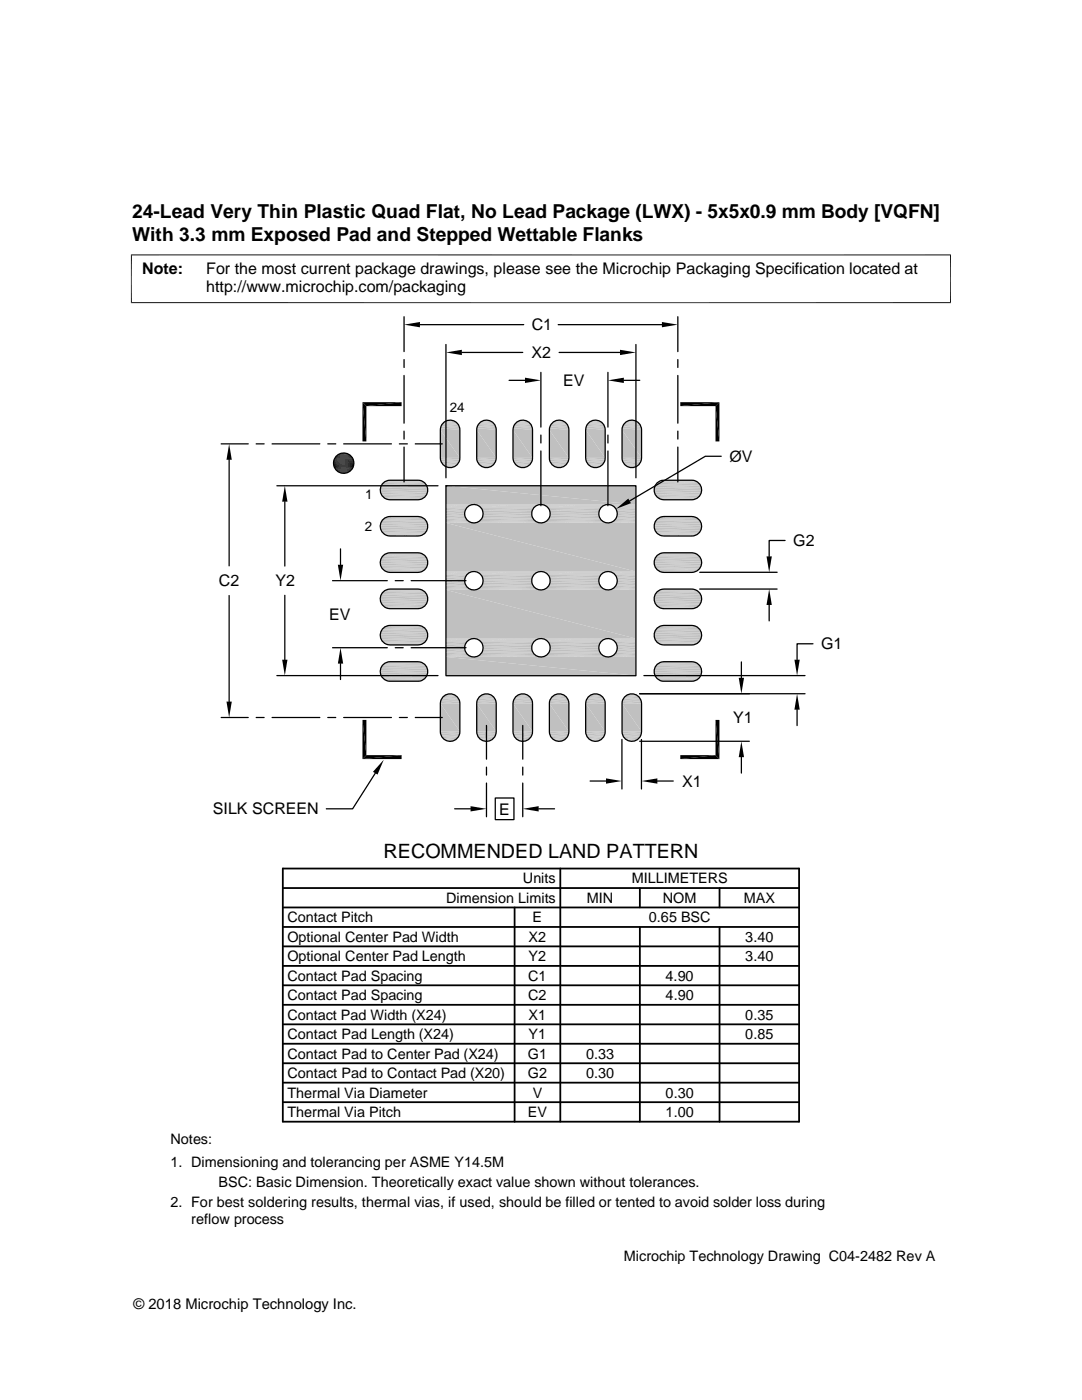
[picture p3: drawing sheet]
<svg xmlns="http://www.w3.org/2000/svg" width="216mm" height="279mm" viewBox="0 0 216 279" stroke-linecap="round" stroke-linejoin="round" font-family="sans-serif">
<g fill="#c0c0c0">
<path d="M125.5 83.9h1.1z"/>
<path d="M125.9 83.9h.7z"/>
<path d="M118.3 83.9h1z"/>
<path d="M118.6 83.9h.7z"/>
<path d="M111 83.9h1.1z"/>
<path d="M111.4 83.9h.7z"/>
<path d="M103.8 83.9h1z"/>
<path d="M104.1 83.9h.7z"/>
<path d="M96.5 83.9h1.1z"/>
<path d="M96.9 83.9h.7z"/>
<path d="M89.3 83.9h1z"/>
<path d="M89.6 83.9h.7z"/>
<path d="M125.2 84.1l.3-.2 1.4 .2z"/>
<path d="M125.5 83.9l1.4 .2z"/>
<path d="M117.9 84.1l.4-.2 1.4 .2z"/>
<path d="M118.3 83.9l1.4 .2z"/>
<path d="M110.7 84.1l.3-.2 1.4 .2z"/>
<path d="M111 83.9l1.4 .2z"/>
<path d="M103.4 84.1l.4-.2 1.4 .2z"/>
<path d="M103.8 83.9l1.4 .2z"/>
<path d="M96.2 84.1l.3-.2 1.4 .2z"/>
<path d="M96.5 83.9l1.4 .2z"/>
<path d="M88.9 84.1l.4-.2 1.4 .2z"/>
<path d="M89.3 83.9l1.4 .2z"/>
</g>
<path d="M88.6 84.1h2.4M95.9 84.1h2.3M103.1 84.1h2.4M110.4 84.1h2.3M117.6 84.1h2.4M124.9 84.1h2.3" fill="none" stroke="#c0c0c0" stroke-width=".2"/>
<path d="M88.4 84.4h2.8M95.6 84.4h2.9M102.9 84.4h2.8M110.1 84.4h2.9M117.4 84.4h2.8M124.6 84.4h2.9" fill="none" stroke="#c0c0c0" stroke-width=".25"/>
<path d="M88.2 84.6h3.3M95.4 84.6h3.3M102.7 84.6h3.3M109.9 84.6h3.3M117.2 84.6h3.3M124.4 84.6h3.3" fill="none" stroke="#c0c0c0" stroke-width=".28"/>
<path d="M88 84.9h3.6M95.3 84.9h3.6M102.5 84.9h3.6M109.7 84.9h3.7M117 84.9h3.6M124.2 84.9h3.7" fill="none" stroke="#c0c0c0" stroke-width=".32"/>
<path d="M87.9 85.6h3.9M87.9 85.3h3.8M95.1 85.6h3.9M95.1 85.3h3.9M102.4 85.6h3.9M102.4 85.3h3.8M109.6 85.6h3.9M109.6 85.3h3.9M116.9 85.6h3.9M116.9 85.3h3.8M124.1 85.6h3.9M124.1 85.3h3.9" fill="none" stroke="#c0c0c0" stroke-width=".36"/>
<g fill="#c0c0c0">
<path d="M124.1 85.8l3.9 5.6h-3.9z"/>
<path d="M124.1 85.8h3.9v5.6z"/>
<path d="M116.9 85.8l3.9 5.6h-3.9z"/>
<path d="M116.9 85.8h3.9v5.6z"/>
<path d="M109.6 85.8l3.9 5.6h-3.9z"/>
<path d="M109.6 85.8h3.9v5.6z"/>
<path d="M102.4 85.8l3.9 5.6h-3.9z"/>
<path d="M102.4 85.8h3.9v5.6z"/>
<path d="M95.1 85.8l3.9 5.6h-3.9z"/>
<path d="M95.1 85.8h3.9v5.6z"/>
<path d="M87.9 85.8l3.9 5.6h-3.9z"/>
<path d="M87.9 85.8h3.9v5.6z"/>
</g>
<path d="M87.9 91.6h3.9M95.1 91.6h3.9M102.4 91.6h3.9M109.6 91.6h3.9M116.9 91.6h3.9M124.1 91.6h3.9" fill="none" stroke="#c0c0c0" stroke-width=".36"/>
<path d="M87.9 91.9h3.8M95.1 91.9h3.9M102.4 91.9h3.8M109.6 91.9h3.9M116.9 91.9h3.8M124.1 91.9h3.9" fill="none" stroke="#c0c0c0" stroke-width=".34"/>
<path d="M88 92.2h3.6M95.2 92.2h3.7M102.5 92.2h3.6M109.7 92.2h3.7M117 92.2h3.6M124.2 92.2h3.7" fill="none" stroke="#c0c0c0" stroke-width=".32"/>
<path d="M88.2 92.5h3.3M95.4 92.5h3.3M102.7 92.5h3.3M109.9 92.5h3.3M117.2 92.5h3.3M124.4 92.5h3.3" fill="none" stroke="#c0c0c0" stroke-width=".3"/>
<path d="M88.4 92.8h2.8M95.6 92.8h2.9M102.9 92.8h2.8M110.1 92.8h2.9M117.4 92.8h2.8M124.6 92.8h2.9" fill="none" stroke="#c0c0c0" stroke-width=".23"/>
<path d="M88.6 93h2.4M95.9 93h2.3M103.1 93h2.4M110.4 93h2.3M117.6 93h2.4M124.9 93h2.3" fill="none" stroke="#c0c0c0" stroke-width=".2"/>
<g fill="#c0c0c0">
<path d="M125.2 93.1l1.4 .2h-1.1z"/>
<path d="M125.2 93.1h1.7l-.3 .2z"/>
<path d="M117.9 93.1l1.4 .2h-1z"/>
<path d="M117.9 93.1h1.8l-.4 .2z"/>
<path d="M110.7 93.1l1.4 .2h-1.1z"/>
<path d="M110.7 93.1h1.7l-.3 .2z"/>
<path d="M103.4 93.1l1.4 .2h-1z"/>
<path d="M103.4 93.1h1.8l-.4 .2z"/>
<path d="M96.2 93.1l1.4 .2h-1.1z"/>
<path d="M96.2 93.1h1.7l-.3 .2z"/>
<path d="M88.9 93.1l1.4 .2h-1z"/>
<path d="M88.9 93.1h1.8l-.4 .2z"/>
<path d="M125.5 93.3h.7z"/>
<path d="M125.5 93.3h1.1z"/>
<path d="M118.3 93.3h.7z"/>
<path d="M118.3 93.3h1z"/>
<path d="M111 93.3h.7z"/>
<path d="M111 93.3h1.1z"/>
<path d="M103.8 93.3h.7z"/>
<path d="M103.8 93.3h1z"/>
<path d="M96.5 93.3h.7z"/>
<path d="M96.5 93.3h1.1z"/>
<path d="M89.3 93.3h.7z"/>
<path d="M89.3 93.3h1z"/>
</g>
<g fill="none" stroke="#c0c0c0" stroke-width=".2">
<path d="M76.8 99.5h7.6M76.8 96h7.6M77.1 99.7h7M77.1 95.9h7M77.5 95.9h6.3M77.5 99.7h6.3M131.4 96h7.7M131.4 99.5h7.7M131.8 95.9h6.9M131.8 99.7h6.9M132.1 99.7h6.3M132.1 95.9h6.3"/>
<path d="M76.8 106.8h7.6M76.8 114h7.6M76.8 103.3h7.6M76.8 110.5h7.6M76.8 117.8h7.6M77.1 106.9h7M77.1 114.1h7M77.1 103.2h7M77.1 110.4h7M77.1 117.7h7M77.5 103.1h6.3M77.5 110.3h6.3"/>
<path d="M77.5 117.6h6.3M77.5 107h6.3M77.5 114.2h6.3M131.4 103.3h7.7M131.4 110.5h7.7M131.4 117.8h7.7M131.4 106.8h7.7M131.4 114h7.7M131.8 103.2h6.9M131.8 110.4h6.9M131.8 117.7h6.9M131.8 106.9h6.9"/>
<path d="M131.8 114.1h6.9M132.1 107h6.3M132.1 114.2h6.3M132.1 103.1h6.3M132.1 110.3h6.3M132.1 117.6h6.3M76.8 121.3h7.6M76.8 128.5h7.6M76.8 135.8h7.6M76.8 125h7.6M76.8 132.3h7.6M77.1 121.4h7"/>
<path d="M77.1 128.6h7M77.1 135.9h7M77.1 124.9h7M77.1 132.1h7M77.5 124.8h6.3M77.5 132.1h6.3M77.5 121.5h6.3M77.5 128.7h6.3M77.5 135.9h6.3M131.4 125h7.7M131.4 132.3h7.7M131.4 121.3h7.7"/>
<path d="M131.4 128.5h7.7M131.4 135.8h7.7M131.8 124.9h6.9M131.8 132.1h6.9M131.8 121.4h6.9M131.8 128.6h6.9M131.8 135.9h6.9M132.1 121.5h6.3M132.1 128.7h6.3M132.1 135.9h6.3M132.1 124.8h6.3M132.1 132.1h6.3"/>
</g>
<path d="M76.5 96.2h8.2M131.2 96.2h8.2M76.5 118h8.2M76.5 113.8h8.2M131.2 118h8.2M131.2 113.8h8.2M76.5 135.6h8.2M131.2 135.6h8.2" fill="none" stroke="#c0c0c0" stroke-width=".23"/>
<path d="M76.3 96.5h8.7M130.9 96.5h8.7M76.3 106.3h8.7M76.3 113.6h8.7M76.3 118.2h8.7M130.9 106.3h8.7M130.9 113.6h8.7M130.9 118.2h8.7M76.3 135.3h8.7M76.3 125.5h8.7M130.9 135.3h8.7M130.9 125.5h8.7" fill="none" stroke="#c0c0c0" stroke-width=".25"/>
<g fill="none" stroke="#c0c0c0" stroke-width=".32">
<path d="M76.1 96.8h9.1M130.7 96.8h9.1M75.9 113h9.4M75.9 118.8h9.4M76.1 118.5h9.1M76.1 106.1h9.1M76.1 113.3h9.1M130.6 118.8h9.3M130.6 113h9.3M130.7 106.1h9.1M130.7 113.3h9.1M130.7 118.5h9.1"/>
<path d="M76.1 125.7h9.1M76.1 135h9.1M130.7 135h9.1M130.7 125.7h9.1"/>
</g>
<g fill="none" stroke="#c0c0c0" stroke-width=".34">
<path d="M75.9 97.4h9.4M75.9 98.5h9.4M75.9 97.1h9.4M130.5 97.4h9.5M130.6 97.1h9.3M130.6 98.5h9.3M75.9 105.4h9.4M75.9 105.7h9.4M75.9 104.3h9.4M75.9 111.6h9.4M130.5 105.4h9.5M130.6 104.3h9.3"/>
<path d="M130.6 111.6h9.3M130.6 105.7h9.3M75.9 126.4h9.4M75.9 134.4h9.4M75.9 120.2h9.4M75.9 127.5h9.4M75.9 134.7h9.4M75.9 126.1h9.4M75.9 133.3h9.4M130.5 134.4h9.5M130.5 126.4h9.5M130.6 126.1h9.3"/>
<path d="M130.6 133.3h9.3M130.6 120.2h9.3M130.6 127.5h9.3M130.6 134.7h9.3"/>
</g>
<g fill="none" stroke="#c0c0c0" stroke-width=".36">
<path d="M75.9 97.8h9.4M75.9 98.1h9.4M130.5 97.8h9.5M130.5 98.1h9.5M75.9 104.7h9.4M75.9 111.9h9.4M75.9 119.2h9.4M75.9 105h9.4M75.9 112.3h9.4M75.9 112.6h9.4M75.9 119.5h9.4M75.9 119.9h9.4"/>
<path d="M130.5 105h9.5M130.5 112.3h9.5M130.5 112.6h9.5M130.5 119.5h9.5M130.5 119.9h9.5M130.5 104.7h9.5M130.5 111.9h9.5M130.5 119.2h9.5M75.9 133.7h9.4M75.9 126.8h9.4M75.9 127.1h9.4M75.9 134h9.4"/>
<path d="M130.5 126.8h9.5M130.5 127.1h9.5M130.5 134h9.5M130.5 133.7h9.5"/>
</g>
<path d="M76.1 98.8h9.1M130.7 98.8h9.1M76.1 104h9.1M76.1 111.3h9.1M130.7 104h9.1M130.7 111.3h9.1M76.1 133h9.1M76.1 120.5h9.1M76.1 127.8h9.1M130.7 120.5h9.1M130.7 127.8h9.1M130.7 133h9.1" fill="none" stroke="#c0c0c0" stroke-width=".3"/>
<path d="M76.3 99.1h8.7M130.9 99.1h8.7M76.3 103.7h8.7M76.3 111h8.7M130.9 103.7h8.7M130.9 111h8.7M76.3 120.8h8.7M76.3 128.1h8.7M76.3 132.7h8.7M130.9 120.8h8.7M130.9 128.1h8.7M130.9 132.7h8.7" fill="none" stroke="#c0c0c0" stroke-width=".28"/>
<g fill="none" stroke="#c0c0c0" stroke-width=".21">
<path d="M76.5 99.3h8.2M131.2 99.3h8.2M76.5 103.5h8.2M76.5 110.7h8.2M76.5 106.6h8.2M131.2 103.5h8.2M131.2 110.7h8.2M131.2 106.6h8.2M76.5 125.2h8.2M76.5 132.5h8.2M76.5 121.1h8.2M76.5 128.3h8.2"/>
<path d="M131.2 125.2h8.2M131.2 132.5h8.2M131.2 121.1h8.2M131.2 128.3h8.2"/>
</g>
<g fill="#c0c0c0">
<path d="M125.5 138.5h1.1z"/>
<path d="M125.9 138.5h.7z"/>
<path d="M118.3 138.5h1z"/>
<path d="M118.6 138.5h.7z"/>
<path d="M111 138.5h1.1z"/>
<path d="M111.4 138.5h.7z"/>
<path d="M103.8 138.5h1z"/>
<path d="M104.1 138.5h.7z"/>
<path d="M96.5 138.5h1.1z"/>
<path d="M96.9 138.5h.7z"/>
<path d="M89.3 138.5h1z"/>
<path d="M89.6 138.5h.7z"/>
<path d="M125.2 138.7l.3-.2 1.4 .2z"/>
<path d="M125.5 138.5h1.1l.3 .2z"/>
<path d="M117.9 138.7l.4-.2 1.4 .2z"/>
<path d="M118.3 138.5h1l.4 .2z"/>
<path d="M110.7 138.7l.3-.2 1.4 .2z"/>
<path d="M111 138.5h1.1l.3 .2z"/>
<path d="M103.4 138.7l.4-.2 1.4 .2z"/>
<path d="M103.8 138.5h1l.4 .2z"/>
<path d="M96.2 138.7l.3-.2 1.4 .2z"/>
<path d="M96.5 138.5h1.1l.3 .2z"/>
<path d="M88.9 138.7l.4-.2 1.4 .2z"/>
<path d="M89.3 138.5h1l.4 .2z"/>
</g>
<path d="M88.6 138.8h2.4M95.9 138.8h2.3M103.1 138.8h2.4M110.4 138.8h2.3M117.6 138.8h2.4M124.9 138.8h2.3" fill="none" stroke="#c0c0c0" stroke-width=".2"/>
<path d="M88.4 139h2.8M95.6 139h2.9M102.9 139h2.8M110.1 139h2.9M117.4 139h2.8M124.6 139h2.9" fill="none" stroke="#c0c0c0" stroke-width=".23"/>
<path d="M88.2 139.3h3.3M95.4 139.3h3.3M102.7 139.3h3.3M109.9 139.3h3.3M117.2 139.3h3.3M124.4 139.3h3.3" fill="none" stroke="#c0c0c0" stroke-width=".3"/>
<path d="M88 139.6h3.6M95.3 139.6h3.6M102.5 139.6h3.6M109.7 139.6h3.7M117 139.6h3.6M124.2 139.6h3.7" fill="none" stroke="#c0c0c0" stroke-width=".32"/>
<path d="M87.9 139.9h3.8M95.1 139.9h3.9M102.4 139.9h3.8M109.6 139.9h3.9M116.9 139.9h3.8M124.1 139.9h3.9" fill="none" stroke="#c0c0c0" stroke-width=".34"/>
<path d="M87.9 140.2h3.9M95.1 140.2h3.9M102.4 140.2h3.9M109.6 140.2h3.9M116.9 140.2h3.9M124.1 140.2h3.9" fill="none" stroke="#c0c0c0" stroke-width=".36"/>
<g fill="#c0c0c0">
<path d="M124.1 140.4l3.9 5.6h-3.9z"/>
<path d="M124.1 140.4h3.9v5.6z"/>
<path d="M116.9 140.4l3.9 5.6h-3.9z"/>
<path d="M116.9 140.4h3.9v5.6z"/>
<path d="M109.6 140.4l3.9 5.6h-3.9z"/>
<path d="M109.6 140.4h3.9v5.6z"/>
<path d="M102.4 140.4l3.9 5.6h-3.9z"/>
<path d="M102.4 140.4h3.9v5.6z"/>
<path d="M95.1 140.4l3.9 5.6h-3.9z"/>
<path d="M95.1 140.4h3.9v5.6z"/>
<path d="M87.9 140.4l3.9 5.6h-3.9z"/>
<path d="M87.9 140.4h3.9v5.6z"/>
</g>
<path d="M87.9 146.2h3.9M87.9 146.5h3.8M95.1 146.2h3.9M95.1 146.5h3.9M102.4 146.2h3.9M102.4 146.5h3.8M109.6 146.2h3.9M109.6 146.5h3.9M116.9 146.2h3.9M116.9 146.5h3.8M124.1 146.2h3.9M124.1 146.5h3.9" fill="none" stroke="#c0c0c0" stroke-width=".36"/>
<path d="M88 146.9h3.6M95.2 146.9h3.7M102.5 146.9h3.6M109.7 146.9h3.7M117 146.9h3.6M124.2 146.9h3.7" fill="none" stroke="#c0c0c0" stroke-width=".32"/>
<path d="M88.2 147.2h3.3M95.4 147.2h3.3M102.7 147.2h3.3M109.9 147.2h3.3M117.2 147.2h3.3M124.4 147.2h3.3" fill="none" stroke="#c0c0c0" stroke-width=".28"/>
<path d="M88.4 147.4h2.8M95.6 147.4h2.9M102.9 147.4h2.8M110.1 147.4h2.9M117.4 147.4h2.8M124.6 147.4h2.9" fill="none" stroke="#c0c0c0" stroke-width=".25"/>
<path d="M88.6 147.6h2.4M95.9 147.6h2.3M103.1 147.6h2.4M110.4 147.6h2.3M117.6 147.6h2.4M124.9 147.6h2.3" fill="none" stroke="#c0c0c0" stroke-width=".2"/>
<g fill="#c0c0c0">
<path d="M125.2 147.7l1.4 .2z"/>
<path d="M125.2 147.7h1.7l-.3 .2z"/>
<path d="M117.9 147.7l1.4 .2z"/>
<path d="M117.9 147.7h1.8l-.4 .2z"/>
<path d="M110.7 147.7l1.4 .2z"/>
<path d="M110.7 147.7h1.7l-.3 .2z"/>
<path d="M103.4 147.7l1.4 .2z"/>
<path d="M103.4 147.7h1.8l-.4 .2z"/>
<path d="M96.2 147.7l1.4 .2z"/>
<path d="M96.2 147.7h1.7l-.3 .2z"/>
<path d="M88.9 147.7l1.4 .2z"/>
<path d="M88.9 147.7h1.8l-.4 .2z"/>
<path d="M125.5 147.9h.7z"/>
<path d="M125.5 147.9h1.1z"/>
<path d="M118.3 147.9h.7z"/>
<path d="M118.3 147.9h1z"/>
<path d="M111 147.9h.7z"/>
<path d="M111 147.9h1.1z"/>
<path d="M103.8 147.9h.7z"/>
<path d="M103.8 147.9h1z"/>
<path d="M96.5 147.9h.7z"/>
<path d="M96.5 147.9h1.1z"/>
<path d="M89.3 147.9h.7z"/>
<path d="M89.3 147.9h1z"/>
<path d="M89 96.9l37.9 3.8h-37.9z"/>
<path d="M89 96.9h37.9v3.8z"/>
</g>
<g fill="none" stroke="#c0c0c0" stroke-width=".2">
<path d="M89 100.7h5.4M89 100.8h5M89 101h4.7M89 104.1h4.7M89 104.2h5M89 104.3h5.4M94.7 104.3h13.1M94.7 100.7h13.1M95.1 104.2h12.3M95.1 100.8h12.3M95.4 101h11.7M95.4 104.1h11.7"/>
<path d="M108.1 104.3h13.1M108.1 100.7h13.1M108.4 104.2h12.4M108.4 100.8h12.4M108.8 104.1h11.7M108.8 101h11.7M121.5 104.3h5.4M121.5 100.7h5.4M121.8 100.8h5.1M121.8 104.2h5.1M122.2 104.1h4.7M122.2 101h4.7"/>
</g>
<path d="M89 101.2h4.5M89 103.9h4.5M95.7 103.9h11.1M95.7 101.2h11.1M109.1 101.2h11.1M109.1 103.9h11.1M122.4 101.2h4.5M122.4 103.9h4.5" fill="none" stroke="#c0c0c0" stroke-width=".23"/>
<path d="M89 101.4h4.2M89 103.6h4.2M95.9 101.4h10.7M95.9 103.6h10.7M109.3 101.4h10.7M109.3 103.6h10.7M122.7 103.6h4.2M122.7 101.4h4.2" fill="none" stroke="#c0c0c0" stroke-width=".28"/>
<path d="M89 101.7h4M89 103.3h4M96.1 101.7h10.3M96.1 103.3h10.3M109.5 103.3h10.3M109.5 101.7h10.3M122.9 101.7h4M122.9 103.3h4" fill="none" stroke="#c0c0c0" stroke-width=".3"/>
<path d="M89 102h3.8M89 102.4h3.8M89 102.7h3.8M96.3 102h9.9M96.4 102.7h9.7M96.4 102.4h9.7M109.7 102h9.9M109.7 102.7h9.8M109.7 102.4h9.8M123 102h3.9M123.1 102.4h3.8M123.1 102.7h3.8" fill="none" stroke="#c0c0c0" stroke-width=".34"/>
<path d="M89 103h3.8M96.3 103h9.9M109.7 103h9.9M123 103h3.9" fill="none" stroke="#c0c0c0" stroke-width=".32"/>
<g fill="#c0c0c0">
<path d="M89 104.4l37.9 9.7h-37.9z"/>
<path d="M89 104.4h37.9v9.7z"/>
</g>
<g fill="none" stroke="#c0c0c0" stroke-width=".2">
<path d="M89 114.1h5.4M89 114.2h5M89 114.3h4.7M89 117.5h4.7M89 117.6h5M89 117.7h5.4M94.7 117.7h13.1M94.7 114.1h13.1M95.1 117.6h12.3M95.1 114.2h12.3M95.4 114.3h11.7M95.4 117.5h11.7"/>
<path d="M108.1 117.7h13.1M108.1 114.1h13.1M108.4 117.6h12.4M108.4 114.2h12.4M108.8 117.5h11.7M108.8 114.3h11.7M121.5 117.7h5.4M121.5 114.1h5.4M121.8 114.2h5.1M121.8 117.6h5.1M122.2 117.5h4.7M122.2 114.3h4.7"/>
</g>
<path d="M89 114.5h4.5M89 117.3h4.5M95.7 117.3h11.1M95.7 114.5h11.1M109.1 114.5h11.1M109.1 117.3h11.1M122.4 114.5h4.5M122.4 117.3h4.5" fill="none" stroke="#c0c0c0" stroke-width=".23"/>
<path d="M89 114.8h4.2M89 117h4.2M95.9 114.8h10.7M95.9 117h10.7M109.3 114.8h10.7M109.3 117h10.7M122.7 117h4.2M122.7 114.8h4.2" fill="none" stroke="#c0c0c0" stroke-width=".28"/>
<path d="M89 115.1h4M89 116.7h4M96.1 115.1h10.3M96.1 116.7h10.3M109.5 116.7h10.3M109.5 115.1h10.3M122.9 115.1h4M122.9 116.7h4" fill="none" stroke="#c0c0c0" stroke-width=".3"/>
<path d="M89 115.4h3.8M89 116.1h3.8M89 116.4h3.8M96.3 116.4h9.9M96.3 115.4h9.9M96.4 116.1h9.7M109.7 115.4h9.9M109.7 116.4h9.9M109.7 116.1h9.8M123 116.4h3.9M123 115.4h3.9M123.1 116.1h3.8" fill="none" stroke="#c0c0c0" stroke-width=".34"/>
<path d="M89 115.7h3.8M96.4 115.7h9.7M109.7 115.7h9.8M123.1 115.7h3.8" fill="none" stroke="#c0c0c0" stroke-width=".32"/>
<g fill="#c0c0c0">
<path d="M89 117.7l37.9 9.7h-37.9z"/>
<path d="M89 117.7h37.9v9.7z"/>
</g>
<g fill="none" stroke="#c0c0c0" stroke-width=".2">
<path d="M89 127.5h5.4M89 127.6h5M89 127.7h4.7M89 130.8h4.7M89 131h5M89 131.1h5.4M94.7 131.1h13.1M94.7 127.5h13.1M95.1 131h12.3M95.1 127.6h12.3M95.4 127.7h11.7M95.4 130.8h11.7"/>
<path d="M108.1 131.1h13.1M108.1 127.5h13.1M108.4 131h12.4M108.4 127.6h12.4M108.8 130.8h11.7M108.8 127.7h11.7M121.5 131.1h5.4M121.5 127.5h5.4M121.8 127.6h5.1M121.8 131h5.1M122.2 130.8h4.7M122.2 127.7h4.7"/>
</g>
<path d="M89 127.9h4.5M89 130.6h4.5M95.7 130.6h11.1M95.7 127.9h11.1M109.1 127.9h11.1M109.1 130.6h11.1M122.4 127.9h4.5M122.4 130.6h4.5" fill="none" stroke="#c0c0c0" stroke-width=".23"/>
<path d="M89 128.2h4.2M89 130.4h4.2M95.9 128.2h10.7M95.9 130.4h10.7M109.3 128.2h10.7M109.3 130.4h10.7M122.7 130.4h4.2M122.7 128.2h4.2" fill="none" stroke="#c0c0c0" stroke-width=".28"/>
<path d="M89 128.5h4M89 130.1h4M96.1 128.5h10.3M96.1 130.1h10.3M109.5 130.1h10.3M109.5 128.5h10.3M122.9 128.5h4M122.9 130.1h4" fill="none" stroke="#c0c0c0" stroke-width=".3"/>
<path d="M89 128.8h3.8M96.3 128.8h9.9M109.7 128.8h9.9M123 128.8h3.9" fill="none" stroke="#c0c0c0" stroke-width=".32"/>
<path d="M89 129.1h3.8M89 129.4h3.8M89 129.8h3.8M96.3 129.8h9.9M96.4 129.4h9.7M96.4 129.1h9.7M109.7 129.8h9.9M109.7 129.4h9.8M109.7 129.1h9.8M123 129.8h3.9M123.1 129.1h3.8M123.1 129.4h3.8" fill="none" stroke="#c0c0c0" stroke-width=".34"/>
<g fill="#c0c0c0">
<path d="M89 131.1l37.9 3.8h-37.9z"/>
<path d="M89 131.1h37.9v3.8z"/>
</g>
<g fill="none" stroke="#000" stroke-width=".25">
<path d="M80.6 63.2v7M80.6 71.8v1.5M80.6 74.9v9.6M83.8 64.8h20.7M89 68.7v26.7M92.2 70.3h12.1M101.6 75.9h3.2M107.9 74.3v10.9M111.4 64.8h20.7M111.6 70.3h12.1M121.3 74.3v10.9M124.5 75.9h3.2"/>
<path d="M126.9 68.7v26.7M135.3 63.2v7M135.3 71.8v1.5M135.3 74.9v9.6M44.1 88.6h5.4M45.7 91.8v21.1M51.1 88.6h1.6M54.3 88.6h9.5M55.2 96.9h32.2M65.4 88.6h1.6M68.6 88.6h9.5M76.6 96.2l1.2-.4h5.6a1.95 1.95 0 0 1 1.9 2 1.95 1.95 0 0 1-1.9 1.9h-5.6a1.95 1.95 0 0 1-1.8-1.3 1.95 1.95 0 0 1 .6-2.2z"/>
<path d="M79.7 88.6h1.6M80.6 86v1.6M80.6 89.2v7M82.9 88.6h5.3M88.4 84.5a1.95 1.95 0 0 1 2.1-.5 1.95 1.95 0 0 1 1.3 1.8v5.6a1.95 1.95 0 0 1-2 1.9 1.95 1.95 0 0 1-1.9-1.9v-5.6l.1-.8zM89 96.9h37.9v38h-37.9zM89 96.9h.1M95.6 84.5a1.95 1.95 0 0 1 2.2-.5 1.95 1.95 0 0 1 1.2 1.8v5.6a1.95 1.95 0 0 1-1.9 1.9 1.95 1.95 0 0 1-2-1.9v-6zM102.9 84.5a1.95 1.95 0 0 1 2.1-.5 1.95 1.95 0 0 1 1.3 1.8v5.6a1.95 1.95 0 0 1-2 1.9 1.95 1.95 0 0 1-1.9-1.9v-5.6l.1-.8zM107.9 86.8v1.6M107.9 90v10.9M110.1 84.5a1.95 1.95 0 0 1 2.2-.5 1.95 1.95 0 0 1 1.2 1.8v5.6a1.95 1.95 0 0 1-1.9 1.9 1.95 1.95 0 0 1-2-1.9v-6z"/>
<path d="M117.4 84.5a1.95 1.95 0 0 1 2.1-.5 1.95 1.95 0 0 1 1.3 1.8v5.6a1.95 1.95 0 0 1-2 1.9 1.95 1.95 0 0 1-1.9-1.9v-5.6l.1-.8zM121.3 86.8v1.6M121.3 90v10.9M124.6 84.5a1.95 1.95 0 0 1 2.2-.5 1.95 1.95 0 0 1 1.2 1.8v5.6a1.95 1.95 0 0 1-1.9 1.9 1.95 1.95 0 0 1-2-1.9v-6zM131 96.5l1.1-.6 5.9-.1a1.95 1.95 0 0 1 2 2 1.95 1.95 0 0 1-2 1.9h-5.5a1.95 1.95 0 0 1-1.8-1.1 1.95 1.95 0 0 1 .3-2.1zM135.3 86v1.6M135.3 89.2v7M143.9 91.1h-3.2l-15.1 8.9M45.7 118.9v21.1M56.8 100.1v12.9M56.8 118.8v12.9M66.4 115.9h10.9"/>
<path d="M67.9 109.5v3.2M76.6 110.7l1.2-.4h5.6a1.96 1.96 0 0 1 2 2 1.96 1.96 0 0 1-2 1.9h-5.6a1.96 1.96 0 0 1-1.8-1.3 1.96 1.96 0 0 1 .6-2.2zM76.6 118l1.2-.4h5.6a1.96 1.96 0 0 1 1.9 1.9 1.96 1.96 0 0 1-1.9 2h-5.6a1.95 1.95 0 0 1-1.8-1.3 1.95 1.95 0 0 1 .6-2.2zM76.6 103.5l1.2-.4h5.6a1.95 1.95 0 0 1 1.9 1.9 1.95 1.95 0 0 1-1.9 2h-5.6a1.95 1.95 0 0 1-1.8-1.3 1.95 1.95 0 0 1 .6-2.2zM78.9 115.9h1.6M82 115.9h11M131 118.2l.5-.4 1-.2h5.5a1.96 1.96 0 0 1 2 1.9 1.96 1.96 0 0 1-2 2h-5.5a1.96 1.96 0 0 1-1.8-1.2 1.96 1.96 0 0 1 .3-2.1zM131 111l.5-.4 1-.3h5.5a1.96 1.96 0 0 1 2 2 1.96 1.96 0 0 1-2 1.9h-5.5a1.96 1.96 0 0 1-1.8-1.1 1.96 1.96 0 0 1 .3-2.1zM131 103.7l.5-.3 1-.3h5.5a1.95 1.95 0 0 1 2 1.9 1.95 1.95 0 0 1-2 2h-5.5a1.95 1.95 0 0 1-1.8-1.2 1.95 1.95 0 0 1 .3-2.1zM139.6 117.6h15.5M139.6 114.2h15.5M156.7 107.9h-3.2v3.1"/>
<path d="M55.2 134.8h32.2M66.4 129.3h10.9M67.9 132.4v3.2M76.6 125.2l1.2-.4h5.6a1.95 1.95 0 0 1 1.9 2 1.95 1.95 0 0 1-1.9 1.9h-5.6a1.95 1.95 0 0 1-1.8-1.3 1.95 1.95 0 0 1 .6-2.2zM76.6 132.5l1.2-.4h5.6a1.95 1.95 0 0 1 1.9 1.9 1.95 1.95 0 0 1-1.9 2h-5.6a1.94 1.94 0 0 1-1.8-1.4 1.94 1.94 0 0 1 .6-2.1zM78.9 129.3h1.6M82 129.3h11M88.5 139a1.95 1.95 0 0 1 2.1-.4 1.95 1.95 0 0 1 1.2 1.8v5.6a1.95 1.95 0 0 1-2 2 1.95 1.95 0 0 1-1.9-2v-5.6l.2-1zM95.8 139a1.95 1.95 0 0 1 2.1-.4 1.95 1.95 0 0 1 1.1 1.8v5.6a1.95 1.95 0 0 1-1.9 2 1.95 1.95 0 0 1-2-2v-6zM103 139a1.95 1.95 0 0 1 2.1-.4 1.95 1.95 0 0 1 1.2 1.8v5.6a1.95 1.95 0 0 1-2 2 1.95 1.95 0 0 1-1.9-2v-5.6l.2-1zM110.3 139a1.95 1.95 0 0 1 2.1-.4 1.95 1.95 0 0 1 1.1 1.8v5.6a1.95 1.95 0 0 1-1.9 2 1.95 1.95 0 0 1-2-2v-6zM117.5 139a1.95 1.95 0 0 1 2.1-.4 1.95 1.95 0 0 1 1.2 1.8v5.6a1.95 1.95 0 0 1-2 2 1.95 1.95 0 0 1-1.9-2v-5.6l.2-1z"/>
<path d="M124.8 139a1.95 1.95 0 0 1 2.1-.4 1.95 1.95 0 0 1 1.1 1.8v5.6a1.95 1.95 0 0 1-1.9 2 1.95 1.95 0 0 1-2-2v-6zM127.6 138.5h33M128.5 134.8h32.1M131 132.7l.5-.4 1-.2h5.5a1.95 1.95 0 0 1 2 1.9 1.95 1.95 0 0 1-2 2h-5.5a1.95 1.95 0 0 1-1.8-1.2 1.95 1.95 0 0 1 .3-2.1zM131 125.5l.5-.4 1-.3h5.5a1.95 1.95 0 0 1 2 2 1.95 1.95 0 0 1-2 1.9h-5.5a1.95 1.95 0 0 1-1.8-1.1 1.95 1.95 0 0 1 .3-2.1zM147.9 132.1v3.2M153.5 120.7v3.2M162.2 128.5h-3.2v3.2M44.1 143.2h5.4M51.1 143.2h1.6M54.3 143.2h9.5M65.4 143.2h1.6"/>
<path d="M68.6 143.2h9.5M74.9 154.3l-4.5 7.1h-5.3M79.7 143.2h1.6M82.9 143.2h5.3M97.1 144.8v6.7M97.1 153.1v1.6M97.1 156.3v6.7M98.8 159.3h3.8v4.3h-3.8zM104.3 144.8v6.7M104.3 153.1v1.6M104.3 156.3v6.7M117.8 155.9h3.1"/>
<path d="M124.1 147.6v9.9M127.6 147.9h21.9M128 147.6v9.9M131.2 155.9h3.1M147.9 151.1v3.2M159 141.6v3.2M90.7 161.4h3.2M107.5 161.4h3.2"/>
<circle cx="68.6" cy="92.4" r="2.03"/>
<circle cx="94.6" cy="115.9" r="1.84"/>
<circle cx="94.6" cy="102.5" r="1.84"/>
<circle cx="107.9" cy="115.9" r="1.84"/>
<circle cx="107.9" cy="102.5" r="1.84"/>
<circle cx="121.3" cy="115.9" r="1.85"/>
<circle cx="121.3" cy="102.5" r="1.85"/>
<circle cx="94.6" cy="129.3" r="1.84"/>
<circle cx="107.9" cy="129.3" r="1.84"/>
<circle cx="121.3" cy="129.3" r="1.85"/>
</g>
<g fill="none" stroke="#000" stroke-width=".36">
<path d="M56.4 177.2h103M56.4 173.3h103v50.6h-103zM111.8 173.3v50.6M127.7 177.2v3.9M143.6 177.2v3.9M56.4 181.1h103M56.4 188.9h103M56.4 185h103M56.4 192.8h103M56.4 196.6h103M102.7 181.1v42.8M127.7 185v38.9"/>
<path d="M143.6 185v38.9M56.4 200.5h103M56.4 204.4h103M56.4 216.1h103M56.4 208.3h103M56.4 220h103M56.4 212.2h103"/>
</g>
<g fill="#000">
<path d="M80.6 64.8l3.2-.5v1zM89 70.3l3.2-.5v1.1zM104.8 75.4l3.1 .5-3.1 .5zM123.7 69.8l3.2 .5-3.2 .6zM121.3 75.9l3.2-.5v1zM132.1 64.3l3.2 .5-3.2 .5zM45.7 88.6l.5 3.2h-1zM67.6 94.2l1.8 .1zM67.8 90.6l1.8 .1zM67.8 94.3l1.4 .1zM67.8 94.3h1.6zM67.8 90.6h1.6z"/>
<path d="M67.9 90.5l1.5 .1zM67.9 94.4h1.2zM67.9 94.4h1.3zM67.9 90.5h1.3zM68.1 90.5h1.1zM68.1 94.4h.7zM68.1 94.4h1zM68.1 90.5h1zM68.3 90.4l.8 .1zM68.3 94.4h.5zM68.3 90.4h.5zM72.3 80.3l.8 7.8h-.8z"/>
<path d="M72.3 80.3h7.8l-7 .7zM72.3 80.3l.8 .7v7.1zM73.1 81l7-.7v.7zM122.9 101.6l2.5-2.1 .5 .9zM135.7 80.3h7.9l-7.9 .7zM135.7 81l7.9-.7-.8 .7zM142.8 81l.8 7.1h-.8zM142.8 81l.8-.7v7.8zM56.8 96.9l.6 3.2h-1.1zM67.4 112.7h1.1l-.6 3.2zM153 111h1l-.5 3.2zM56.3 131.7h1.1l-.6 3.1z"/>
<path d="M67.9 129.3l.6 3.1h-1.1zM147.4 135.3h1.1l-.6 3.2zM153.5 117.6l.5 3.1h-1zM158.5 131.7h1.1l-.6 3.1zM45.2 140h1l-.5 3.2zM72.3 143.7l.8 7-.8 .8zM72.3 143.7h.8v7zM76.6 151.6l-1.3 3-.9-.6zM72.3 151.5l7.8-.8v.8zM73.1 150.7h7l-7.8 .8zM120.9 155.3l3.2 .6-3.2 .5zM128 155.9l3.2-.6v1.1z"/>
<path d="M142.8 143.7l.8 7.8-.8-.8zM135.7 150.7h7.1l-7.1 .8zM142.8 143.7h.8v7.8zM135.7 151.5l7.1-.8 .8 .8zM147.9 147.9l.6 3.2h-1.1zM159 138.5l.6 3.1h-1.1zM93.9 160.9l3.2 .5-3.2 .5zM104.3 161.4l3.2-.5v1z"/>
</g>
<g fill="none" stroke="#000" stroke-width=".2">
<path d="M26.1 50.9h163.7M26.2 50.8v9.7M189.7 50.8v9.7M26.1 60.4h163.7M66.6 92.1h4M66.6 92.3h4M66.6 92.5h4M66.6 92.7h4M66.6 92.9h4M66.6 92h4M66.6 91.8h3.9M66.6 93.1h3.9"/>
<path d="M66.7 93.3h3.8M66.7 91.6h3.8M66.8 93.5h3.6M66.8 91.4h3.6M66.9 91.3h3.4M66.9 93.6h3.4M67 93.8h3.2M67 91.1h3.2M67.1 93.9h3M67.1 91h3M67.2 94h2.7M67.2 90.8h2.7"/>
<path d="M67.4 90.7h2.4M67.4 94.1h2.4M67.6 90.6h2M67.6 94.2h2"/>
</g>
<text font-size="3.9" x="76.5" y="171.1">RECOMMENDED LAND PATTERN</text>
<g font-size="3.8">
<text x="26.4" y="43.5">24-Lead Very Thin Plastic Quad Flat, No Lead Package (LWX) - 5x5x0.9 mm Body [VQFN]</text>
<text x="26.4" y="48">With 3.3 mm Exposed Pad and Stepped Wettable Flanks</text>
</g>
<g font-size="3.2">
<text x="28.4" y="54.6">Note:</text>
<text x="41.1" y="58.3">http://www.microchip.com/packaging</text>
<text x="41.1" y="54.6">For the most current package drawings, please see the Microchip Packaging Specification located at</text>
<text x="106.1" y="65.9">C1</text>
<text x="106.1" y="71.5">X2</text>
<text x="112.4" y="77">EV</text>
<text x="145.6" y="92.2">ØV</text>
<text x="158.3" y="109">G2</text>
<text x="43.7" y="117">C2</text>
<text x="55" y="117">Y2</text>
<text x="65.7" y="123.7">EV</text>
<text x="163.8" y="129.6">G1</text>
<text x="146.3" y="144.3">Y1</text>
<text x="136.1" y="157">X1</text>
<text x="42.5" y="162.5">SILK SCREEN</text>
<text x="99.6" y="162.6">E</text>
</g>
<g font-size="2.9">
<text x="104.3" y="176.3">Units</text>
<text x="126" y="176.3">MILLIMETERS</text>
<text x="57.3" y="184.1">Contact Pitch</text>
<text x="89" y="180.2">Dimension Limits</text>
<text x="106.3" y="184.1">E</text>
<text x="117.1" y="180.2">MIN</text>
<text x="129.5" y="184.1">0.65 BSC</text>
<text x="132.3" y="180.2">NOM</text>
<text x="148.4" y="180.2">MAX</text>
<text x="57.3" y="188">Optional Center Pad Width</text>
<text x="57.3" y="191.9">Optional Center Pad Length</text>
<text x="105.5" y="191.9">Y2</text>
<text x="105.5" y="188">X2</text>
<text x="148.7" y="191.9">3.40</text>
<text x="148.7" y="188">3.40</text>
<text x="57.3" y="195.7">Contact Pad Spacing</text>
<text x="105.4" y="195.7">C1</text>
<text x="132.8" y="195.7">4.90</text>
<text x="57.3" y="199.6">Contact Pad Spacing</text>
<text x="57.3" y="203.5">Contact Pad Width (X24)</text>
<text x="105.4" y="199.6">C2</text>
<text x="105.5" y="203.5">X1</text>
<text x="132.8" y="199.6">4.90</text>
<text x="148.7" y="203.5">0.35</text>
<text x="57.3" y="207.4">Contact Pad Length (X24)</text>
<text x="105.5" y="207.4">Y1</text>
<text x="148.7" y="207.4">0.85</text>
<text x="57.3" y="211.3">Contact Pad to Center Pad (X24)</text>
<text x="57.3" y="215.2">Contact Pad to Contact Pad (X20)</text>
<text x="105.3" y="211.3">G1</text>
<text x="105.3" y="215.2">G2</text>
<text x="116.9" y="211.3">0.33</text>
<text x="116.9" y="215.2">0.30</text>
<text x="57.3" y="219.1">Thermal Via Diameter</text>
<text x="106.3" y="219.1">V</text>
<text x="132.8" y="219.1">0.30</text>
<text x="57.3" y="222.9">Thermal Via Pitch</text>
<text x="105.3" y="222.9">EV</text>
<text x="132.8" y="222.9">1.00</text>
<text x="34" y="228.3">Notes:</text>
<text x="34" y="232.9">1. Dimensioning and tolerancing per ASME Y14.5M</text>
<text x="43.6" y="236.9">BSC: Basic Dimension. Theoretically exact value shown without tolerances.</text>
<text x="34" y="241">2. For best soldering results, thermal vias, if used, should be filled or tented to avoid solder loss during</text>
<text x="38.1" y="244.3">reflow process</text>
<text x="124.5" y="251.7">Microchip Technology Drawing C04-2482 Rev A</text>
<text x="26.6" y="261.3">© 2018 Microchip Technology Inc.</text>
</g>
<g font-size="2.7">
<text x="89.8" y="82.3">24</text>
<text x="72.9" y="99.5">1</text>
<text x="72.8" y="106">2</text>
</g>
</svg>
